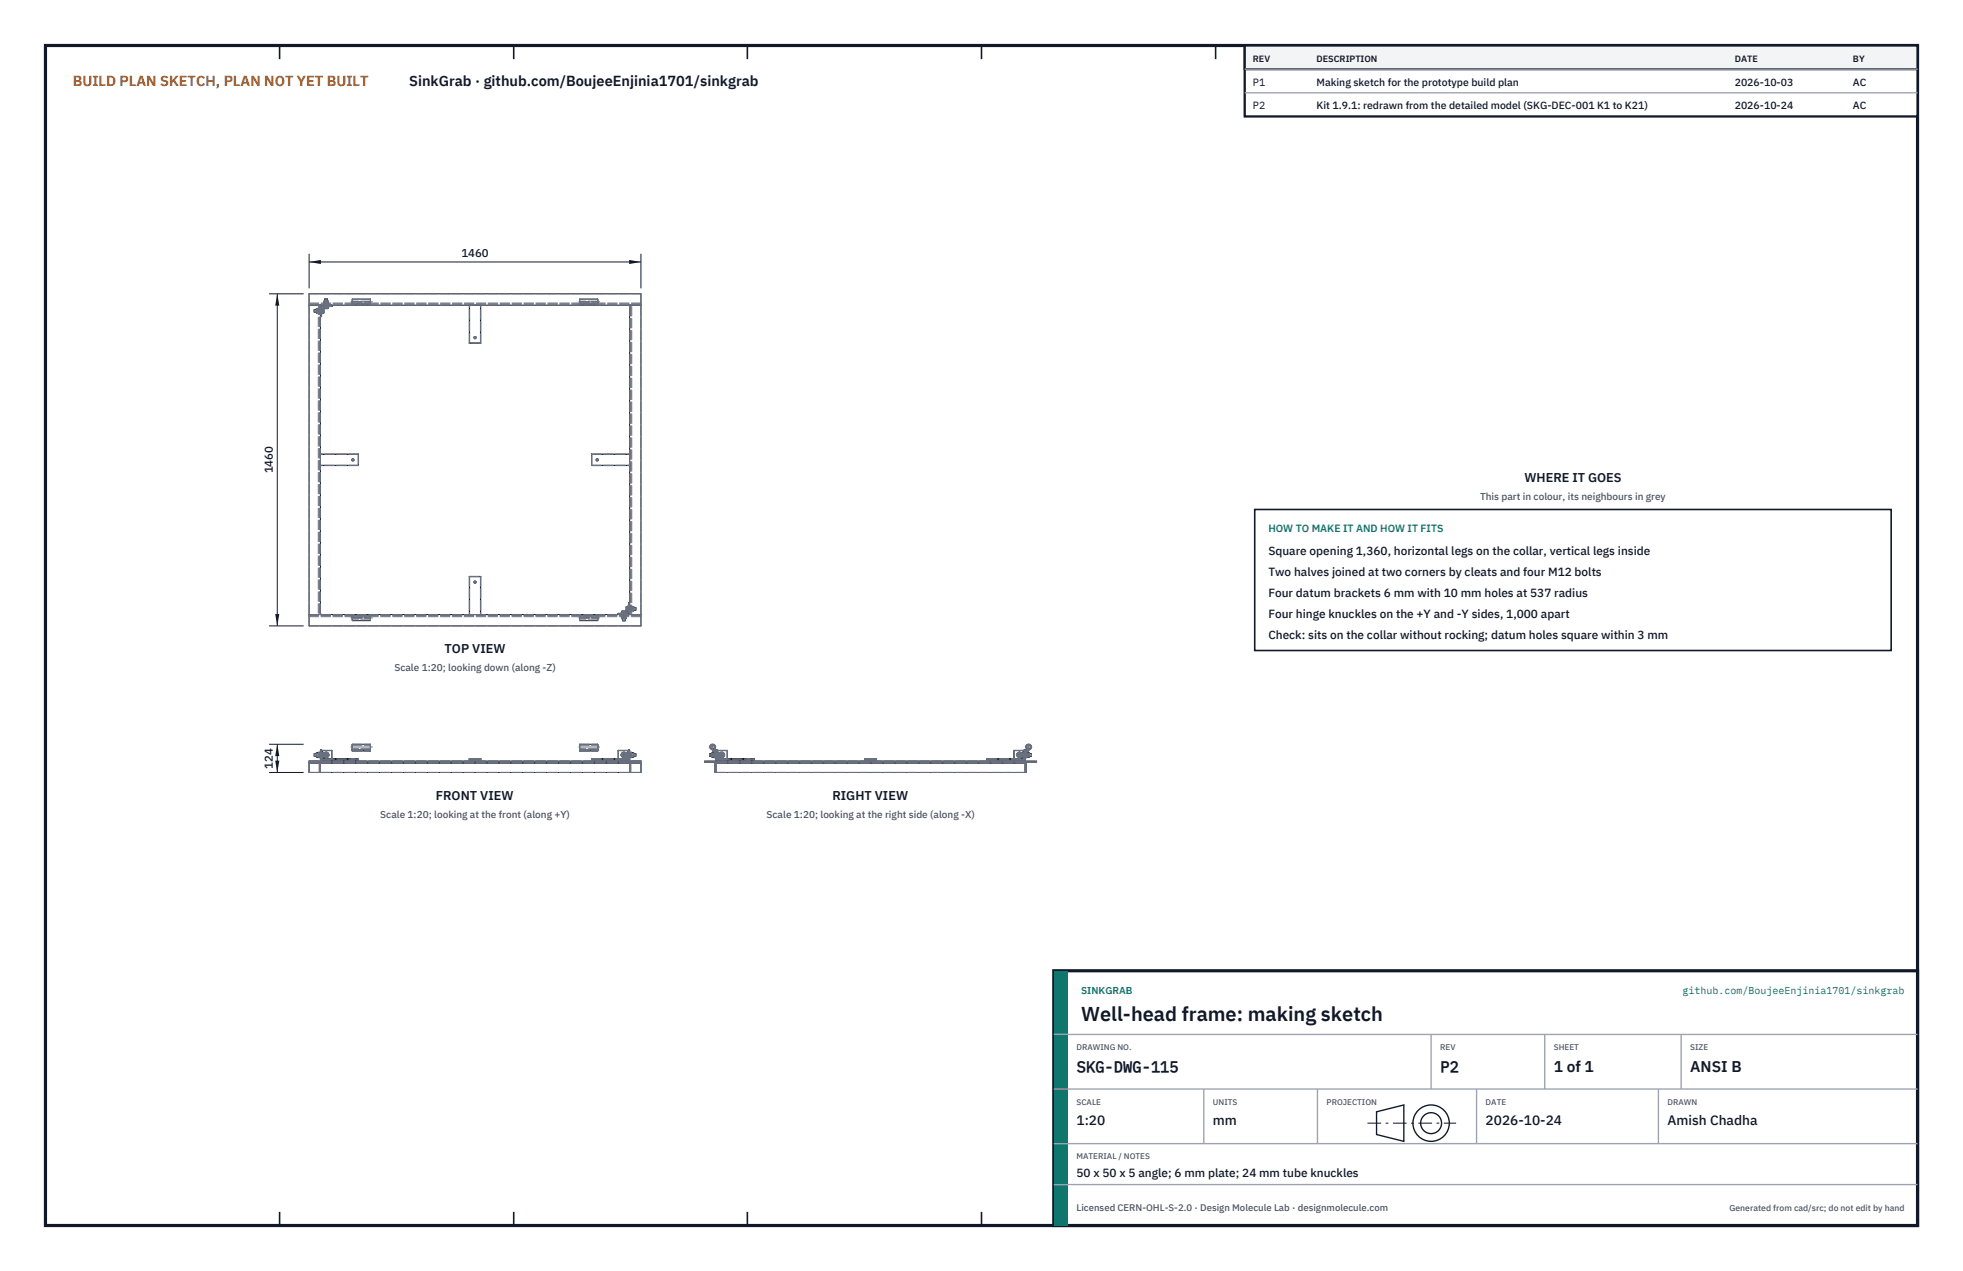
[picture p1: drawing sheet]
<svg xmlns="http://www.w3.org/2000/svg" width="432mm" height="279mm" viewBox="0 0 432 279" stroke-linecap="round" stroke-linejoin="round" font-family="sans-serif">
<path d="M10 10h411.8v259.4h-411.8z" fill="none" stroke="#111827" stroke-width=".7" stroke-linecap="butt"/>
<g fill="none" stroke="#111827" stroke-width=".35">
<path d="M61.5 10v3M113 10v3M164.4 10v3M215.9 10v3M267.4 10v3M318.9 10v3M370.3 10v3M61.5 266.4v3M113 266.4v3M164.4 266.4v3M215.9 266.4v3M267.4 266.4v3"/>
<path d="M318.9 266.4v3M370.3 266.4v3"/>
</g>
<g fill="none" stroke="#111727" stroke-width=".22">
<path d="M68 64.6h73v73h-73zM68 67.1h73M69.2 68v.6M69.2 68.6h.4M69.2 68h.4M69.7 68.3v.5M69.7 67.9v.4M69.7 68.3h.3M70 68.3v.5M70 67.9v.4M70.1 67.9h-.5v.9h.5M70.1 67.9h.1"/>
<path d="M70.1 67.7h.1v1.2h-.1zM70.2 68.6h.3M70.2 68h.3M70.5 69.6h.1M70.5 67.1v68M70.5 67.1h.1M70.5 69.5h.1M70.5 69.5h.2M70.5 67.1v2.4M70.5 67.1h2.4M70.7 69.5h.1M70.7 67.6v1.9"/>
<path d="M70.7 67.6h.1M70.7 69.5v.1M70.7 67.7h.2v1.2h-.2M70.9 67.9h.3M70.9 67.9h.1M71 68.3v.5M71 67.9v.4M71 68.3h.1M71 67.3l-.3 .3M71 67.3h.1M71 67.3h1.9M71.1 67.3v.2h1.2v-.2"/>
<path d="M71.1 66.7h1.2v.1h-1.2zM71.1 68.3v.5M71.1 67.9v.4M71.2 67.9h.1M71.2 67.9v.9h-.3M71.3 67.6h.4M71.3 67.7h.4M71.3 66.3h.4M71.3 66.6h.4M71.3 66.7v-.5h.9v.5M71.3 67.5v.3h.9v-.3M71.4 65.8h.6"/>
<path d="M71.4 65.8v.4M71.4 66.8v.3M71.7 67.6h.5M71.7 67.7h.5M71.7 66.3h.5M71.7 66.6h.5M71.7 66.3v.3M71.7 67.6v.1M72 65.8v.4M72 66.8v.3M72.9 67.1h.1M72.9 67.3h.1"/>
<path d="M72.9 67.1v.2M73 67.3h.1M73 67.3h-.1M77.5 65.7h4v1.2h-4zM81.5 66.8h-.1M103.2 75.4l.1 .1M103.2 75.4v-8.3l.1 8.3M103.2 75.4h.1M103.3 75.4v.1M103.3 75.5h2.4M103.3 75.4h2.4M104.3 74h.4v.4h-.4z"/>
<path d="M105.7 75.4v-8.3v8.3M105.7 75.4v.1M105.7 75.4h.1M127.5 66.8h.1M127.5 65.7h4v1.2h-4zM138.3 67.1l.2 .2M138.5 67.1v68M70.5 99.9h.1M70.5 99.8h8.3M78.8 99.8l.1 .1M78.8 99.9h.1M78.8 99.9v2.4"/>
<path d="M78.9 99.9v2.4M130.1 99.9h.1M130.1 99.9v2.4M130.2 99.8l-.1 .1M130.2 99.8h.1M130.2 99.9v2.4M130.2 99.8h8.3M138.5 99.8h.1M77.4 100.9h.4v.4h-.4zM78.8 102.3h-8.3h8.3M78.8 102.3h.1M78.9 102.3h-.1"/>
<path d="M130.1 102.3h.1M130.2 102.3h8.3h-8.3M130.2 102.3h.1M131.2 100.9h.3v.4h-.3zM68 135.1h73M70.5 134.9l.2 .2M77.5 135.2h4v1.2h-4zM81.5 135.8h-.1M103.2 126.8v8.3l.1-8.3M103.2 126.8h.1M103.3 126.7l-.1 .1M103.3 126.7v.1"/>
<path d="M103.3 126.7h2.4M103.3 126.8h2.4M104.3 127.8h.4v.4h-.4zM105.7 126.7v.1M105.7 126.8v8.3v-8.3M105.7 126.8h.1M127.5 135.8h.1M127.5 135.2h4v1.2h-4zM136 135.1h.1M136 134.9h.1M136 134.9v.2M136 134.8v.1"/>
<path d="M136 134.8h2M136 134.9h2M136 135.1h2.5M136.6 134.8v-.1h1.2v.1M136.6 135.3h1.2v.2h-1.2zM136.8 134.6h.4M136.8 134.4h.4M136.8 135.9h.4M136.8 135.6h.4M136.8 134.7v-.4h.9v.4M136.8 135.5v.5h.9v-.5M136.9 136.4h.6"/>
<path d="M136.9 135.1v.2M136.9 136v.4M137.2 134.6h.5M137.2 134.4h.5M137.2 135.9h.5M137.2 135.6h.5M137.2 134.4v.2M137.2 135.6v.3M137.5 135.1v.2M137.5 136v.4M137.7 133.4v.9M137.7 134.3h.1"/>
<path d="M137.8 133.4h.3M137.8 133.4h-.1M137.8 133.4v.4M137.8 133.8v.5M137.8 133.8h.2M138 134.8v.1M138 133.4v.4M138 133.8v.5M138.1 134.3h-.3M138.2 134.6l-.2 .2M138.2 132.6h.1M138.2 134.6h.1"/>
<path d="M138.2 132.6v2M138.2 133.2h-.1v1.2h.1M138.3 132.6h-.1M138.3 134.6l-.3 .3M138.3 132.6h.1M138.3 132.6v2M138.3 132.6h.2M138.5 132.6h.1M138.5 135.1h.1M138.5 133.5h.2M138.5 134.1h.2M138.7 133.2h.2v1.2h-.2z"/>
<path d="M138.9 134.3h.5M139 133.4v.4M139 133.8v.5M139 133.8h.3M139.3 133.4v.4M139.3 133.8v.5M139.4 133.4h-.5M139.4 133.4h.1M139.4 133.4v.9M139.4 133.5h.4M139.4 134.1h.4M139.4 134.3h.1"/>
<path d="M139.8 133.5v.6M139.8 133.5l.1 .1M139.9 134.1h-.1M68 167.6v.2M68 167.6h73M68 167.6v-.3h73v.3M68 167.8v2h73v-2M68 167.8h73M69.2 166.3h.4M69.2 165.7h.4M69.2 165.7v.6M69.7 165.4v.3"/>
<path d="M69.7 166.2v.3M69.7 165.7v.5M69.7 166.2h.3M69.7 166.5h.3M69.7 165.7h.3M69.7 165.4h.3M69.7 165.4v1.1M70 165.4v.3M70 165.7v.5M70 166.2v.3M70 165.4l.1 .1M70.1 165.4h.1v1.2h-.1z"/>
<path d="M70.1 166.4l-.1 .1M70.2 166.3h.3M70.2 165.7h.3M70.7 167.1v-2.3h-.2v2.3h8.3M70.7 165h2.2M70.7 166.8h8.1M70.7 167h8.1M70.7 165h.3M70.7 165h.1M70.7 165v1.8M70.7 165.4h.2v1.2h-.2M70.9 166.4l.1 .1"/>
<path d="M71 165.4v.3M71 166.2v.3M71 165.7v.5M71 166.2h.1M71 166.5h.1M71 165.7h.1M71 165.4h.1M71 165.4l-.1 .1M71 165h.1M71 165v.4M71 166.5v.3M71.1 165.4v.3"/>
<path d="M71.1 165.7v.5M71.1 166.2v.3M71.1 165.4v1.1M71.2 165.6a.6 .6 0 0 1 .9-.1 .6 .6 0 0 1 0 .9 .6 .6 0 0 1-.9-.1M72.9 165h.1M72.9 165v1.8M73 165h.1M77.5 165v.1M77.5 165h.1M77.5 164.8h4M77.5 165v-1.4h4v1.4M77.5 164.8h.1"/>
<path d="M77.5 165.1h.1M77.5 165h3.9M77.5 164.8v.2M77.5 164.8h3.9M78.8 166.8h.1M78.8 167h.1M78.8 167v.1M78.8 166.8v.2M78.9 167l-.1 .1M78.9 166.8v.2M81.4 164.8h.1M81.4 165.1h.1"/>
<path d="M81.4 165h.1M81.4 164.8v.2M81.5 165l-.1 .1M103.3 166.8h2.4v.2l-2.4 .1zM127.5 165v.1M127.5 165h.1M127.5 164.8h4M127.5 165v-1.4h4v1.4M127.5 164.8h.1M127.5 165.1h.1M127.5 165h4M127.5 164.8v.2"/>
<path d="M130.1 167l.1 .1M130.1 167h.1M130.1 166.8h.1M130.1 166.8v.2M130.2 166.8h-.1M130.2 167l8.3 .1M130.2 167v.1M130.2 166.8h.1M130.2 167.1h8.3M130.2 166.8h5.8M130.2 166.8v.2M131.5 164.8h.1"/>
<path d="M131.5 165.1h.1M131.5 165h.1M131.5 164.8v.2M131.5 165v.1M136 166.9v.1M136 166.9h.1M136 165h.1M136 165v1.9M136 167h2.5M136 165h2.5M136 166.9h2.5M137 165.7h.4v.5h-.4z"/>
<path d="M137.1 165.8h.3v.3h-.3zM138.3 165v-.2h.2v2.3M138.5 165h.1M138.5 166.9v.1M138.5 166.9h.1M138.5 166.3h.2M138.5 165.7h.2M138.7 165.4h.2v1.2h-.2zM138.9 166.4l.1 .1M139 166.2v.3M139 165.7v.5M139 165.4v.3"/>
<path d="M139 166.2h.3M139 166.5h.3M139 165.7h.3M139 165.4h.3M139 165.4l-.1 .1M139.3 166.2v.3M139.3 165.4v.3M139.3 165.7v.5M139.3 165.4v1.1M139.4 166.3h.4M139.4 165.7h.4M139.8 165.7v.6"/>
<path d="M139.8 165.7h.1M139.9 166.2l-.1 .1M141 167.6v.2M155 167.3h73v.3h-2.2v2.2h-68.5l-.1-2.2h-2.2zM156.2 166.3h.4M156.2 165.7h.4M156.2 165.7v.6M156.7 165.4v.3M156.7 166.2v.3M156.7 165.7v.5M156.7 166.2h.3M156.7 166.5h.3"/>
<path d="M156.7 165.7h.3M156.7 165.4h.3M156.7 165.4v1.1M156.8 165v.1M156.8 164.8v.2M156.8 165h.1M156.8 164.8h.1M156.8 165.1h.1M156.8 164.8h.4M156.8 165h.4M157 165.4v.3M157 165.7v.5"/>
<path d="M157 166.2v.3M157 165.4l.1 .1M157.1 165.4h.2v1.2h-.2zM157.1 166.4l-.1 .1M157.2 164.8h.1M157.2 165.1h.1M157.2 165h.1M157.2 164.8v.2M157.3 165l-.1 .1M157.3 166.3h.2M157.3 165.7h.2M157.3 164.8v.2"/>
<path d="M157.5 167.6h68M157.5 167.1h8.3M157.5 167.8h68M157.5 167.3v2.5M157.5 165h.1M157.5 166.9v.1M157.5 167h2.5M157.5 165h2.5M157.5 166.9h2.5M157.5 165v1.9M157.7 165v-.2h-.2v2.3M158.6 165.7h.4v.5h-.4z"/>
<path d="M158.6 165.8h.3v.3h-.3zM160 165h.1M160 166.9v.1M160 166.9h.1M160 165v1.9M160 166.8h5.8M165.8 166.8h.1M165.8 167l-8.3 .1M165.8 167v.1M165.8 166.8v.2M165.9 167h.1M165.9 167l-.1 .1"/>
<path d="M190.3 166.8h2.4l.1 .2-2.5 .1zM217.1 167l.1 .1M217.1 167h.1M217.1 166.8h.1M217.1 166.8v.2M217.2 166.8h-.1M217.2 167v.1M217.2 166.8h.1M217.2 167.1h8.3v-2.3h-.2v2.3M217.2 166.8h8.1M217.2 167h8.1M217.2 166.8v.2"/>
<path d="M223 165h.1M223 165v1.8M223.1 165h-.1M223.1 165h.1M223.1 165h2.2M223.1 165v1.8M224.8 165.6a.6 .6 0 0 0-.9-.1 .6 .6 0 0 0 0 .9 .6 .6 0 0 0 .9-.1M224.9 166.2v.3M224.9 165.7v.5M224.9 165.4v.3M224.9 166.2h.1M224.9 166.5h.1"/>
<path d="M224.9 165.7h.1M224.9 165.4h.1M224.9 165.4v1.1M225 165h.1M225 165v.4M225 166.5v.3M225 166.2v.3M225 165.4v.3M225 165.7v.5M225 165.4l.1 .1M225.1 166.4l-.1 .1M225.3 165h.1"/>
<path d="M225.3 165.4h-.2v1.2h.2M225.3 165v1.8M225.5 166.3h.3M225.5 165.7h.3M225.5 167.3v2.5M225.8 165v.1M225.8 165h.1M225.8 164.8h.1M225.8 165.4h.1v1.2h-.1zM225.8 164.8v.2M225.8 165.1h.1M225.8 164.8h.4"/>
<path d="M225.8 165h.4M225.9 166.4l.1 .1M226 166.2v.3M226 165.7v.5M226 165.4v.3M226 166.2h.3M226 166.5h.3M226 165.7h.3M226 165.4h.3M226 165.4l-.1 .1M226.2 164.8h.1M226.2 165.1h.1"/>
<path d="M226.2 165h.1M226.2 164.8v.2M226.3 164.8h.1M226.3 165l-.1 .1M226.3 166.2v.3M226.3 165.4v.3M226.3 165.7v.5M226.3 165.4v1.1M226.4 166.3h.4M226.4 165.7h.4M226.8 165.7v.6"/>
<circle cx="71.7" cy="166" r=".43"/>
<circle cx="71.8" cy="166" r=".5"/>
<circle cx="137.2" cy="166" r=".6"/>
<circle cx="137.2" cy="166" r=".43"/>
<circle cx="137.2" cy="165.9" r=".5"/>
<circle cx="156.8" cy="164.2" r=".6"/>
<circle cx="156.8" cy="164.2" r=".43"/>
<circle cx="158.8" cy="166" r=".6"/>
<circle cx="158.8" cy="166" r=".49"/>
<circle cx="158.8" cy="166" r=".43"/>
<circle cx="224.2" cy="165.9" r=".5"/>
<circle cx="224.3" cy="166" r=".43"/>
<circle cx="226.3" cy="164.2" r=".6"/>
<circle cx="226.3" cy="164.2" r=".43"/>
</g>
<g fill="none" stroke="#6a7180" stroke-width=".22" stroke-dasharray="2.1 .5">
<path d="M68 64.6v2M68 66.6v.2M68 66.8v.3M68 67.1h2M68 67.1v68M69.1 68.6v-.5M69.2 68.6v-.6M69.6 68.8v-.9M69.6 68.3v.3M69.6 68.6v-.6M69.6 68v.3M69.6 68.6h.6"/>
<path d="M69.6 68h.6M69.6 68.6h.5M69.6 68h.5M69.6 68.8h.1M69.7 67.9h-.1M69.7 68.3v-.4M69.7 68.8v-.5M69.7 68.8h.3M69.7 67.9h.3M69.7 68.3h.3M70 67.1h.2M70 67.1v68"/>
<path d="M70 68.8h.1M70 67.9v.4M70 68.3v.5M70.1 67.9h-.1M70.1 68.9v-1.2M70.1 68.3v.4M70.1 68.7v-.7M70.1 68v.3M70.1 68.3v.5M70.1 68.8v-.9M70.1 67.9v.4M70.1 68.3v.3"/>
<path d="M70.1 68.6v-.6M70.2 67.1h.3M70.2 67.1v68M70.2 68.9v-1.2M70.2 68.3v.4M70.2 68.7v-.7M70.2 68v.3M70.2 68h-.1M70.2 68.7h-.1M70.5 67.1v2.4M70.5 67.1v68M70.5 68.3v-.3"/>
<path d="M70.5 68v.7M70.5 68.7v-.4M70.5 69.5v.1M70.5 68.7h.2M70.5 68h.2M70.5 68.6h.4M70.5 68h.4M70.5 69.5h.1M70.5 69.6h.2M70.5 67.1h.1M70.5 69.5h.2M70.7 69.5v-1.9"/>
<path d="M70.7 67.6l.3-.3M70.7 69.6v-.1M70.7 68.3v-.3M70.7 68v.7M70.7 68.7v-.4M70.7 68.3v.6M70.7 68.9v-1.2M70.7 67.7v.6M70.7 68.3v.4M70.7 68.7v-.7M70.7 68v.3M70.7 69.5h.1"/>
<path d="M70.7 67.6h.1M70.9 68.3v.5M70.9 68.8v-.9M70.9 67.9v.4M70.9 68.3v.3M70.9 68.6v-.6M70.9 68v.3M70.9 68.9v-1.2M70.9 68.3v.4M70.9 68.7v-.7M70.9 68h-.2M70.9 68.7h-.2"/>
<path d="M70.9 68.8h.1M71 67.9h-.1M71 68.3v-.4M71 68.8v-.5M71 68.8h.1M71 67.9h.1M71 68.3h.1M71 67.3h1.9M71 67.3h.1M71.1 67.3h.6M71.1 67.5h.6M71.1 66.7h.6"/>
<path d="M71.1 66.8h.6M71.1 68.8h.1M71.1 67.9v.4M71.1 68.3v.5M71.2 67.9h-.1M71.2 68.8v-.9M71.3 67.6h.4M71.3 67.5v.1M71.3 67.7v.1M71.3 67.6v.1M71.3 66.3h.4M71.3 66.2v.1"/>
<path d="M71.3 66.6v.1M71.3 66.3v.3M71.3 67.5h.4M71.3 67.8h.4M71.3 66.2h.4M71.3 66.7h.4M71.4 67.3h.7M71.4 67.1h.7M71.4 67.1v.2M71.4 67.3h.3M71.4 67.5h.3M71.4 66.7h.3"/>
<path d="M71.4 66.8h.3M71.4 67.5v-.2M71.4 66.8v-.1M71.4 65.8h.3M71.4 66.2h.3M71.4 66.2v.6M71.4 67.1v.4M71.4 66.2v.5M71.5 65.7h.2M71.7 67.6h.5M71.7 67.6v.1M71.7 67.5h.5"/>
<path d="M71.7 67.7h-.4M71.7 67.8h.5M71.7 67.5h.3M71.7 65.8h.3M71.7 65.7h.3M71.7 67.3h.6M71.7 67.5h.6M71.7 67.3h.4M71.7 67.5h.4M71.7 66.7h.6M71.7 66.8h.6M71.7 66.7h.4"/>
<path d="M71.7 66.8h.4M71.7 66.3h.5M71.7 66.3v.3M71.7 66.2h.5M71.7 66.6h-.4M71.7 66.7h.5M71.7 66.2h.3M71.7 66.7h.3M72 67.5h-.6M72 66.2h-.6M72 66.7h-.6M72 66.2v.6"/>
<path d="M72 67.1v.4M72 66.2v.5M72.1 67.3h-.7M72.1 67.5h-.7M72.1 66.7h-.7M72.1 66.8h-.7M72.1 67.5v-.2M72.1 66.8v-.1M72.1 67.1v.2M72.1 67.1h-.7M72.2 67.5h-.9M72.2 66.7h-.9"/>
<path d="M72.2 67.6v.1M72.2 67.7h-.5M72.2 67.6v-.1M72.2 67.8v-.1M72.2 66.3v.3M72.2 66.6h-.5M72.2 66.3v-.1M72.2 66.7v-.1M72.3 67.3h-1.2M72.9 67.1h-2.4M72.9 67.1h.1M72.9 67.3v-.2"/>
<path d="M72.9 67.3h.1M73 67.3v-.2M73 67.3h-.1M77.5 66.9v-1.2M77.5 66.3v.5M77.5 66.8v-.9M77.5 65.9v.4M77.5 66.8v-.4M77.5 66.8h.1M77.5 66.4v-.1M77.5 66.4h.1M77.5 66.8h3.9"/>
<path d="M77.5 66.3v.1M77.5 66.3h3.9M77.5 66.4h3.9M81.4 66.3l.1 .1M81.4 66.8v-.4M81.4 66.8h.1M81.4 66.4v-.1M81.4 66.4h.1M81.4 66.3v.1M81.5 66.9v-1.2M81.5 66.3v.5M81.5 66.8v-.9"/>
<path d="M81.5 65.9v.4M81.5 66.8v-.4M81.5 66.8h-.1M81.5 66.4l-.1-.1M81.5 65.9h-4M81.5 66.8h-4M81.5 66.4h-.1M103.2 75.4v-8.3M103.3 75.5l-.1-.1M103.3 67.1h-.1M103.3 75.4v.1M103.3 75.4v-8.3"/>
<path d="M103.3 75.4h-.1M104.3 74h.4v.4h-.4zM105.7 75.5h-2.4M105.7 75.5v-.1M105.7 67.1h-2.4M105.7 75.4v.1M105.7 75.4h-2.4M105.7 75.4h.1M105.7 75.4v-8.3M105.7 67.1h.1M127.5 66.9v-1.2M127.5 66.3v.5"/>
<path d="M127.5 66.8v-.9M127.5 65.9v.4M127.5 66.8v-.4M127.5 66.8h.1M127.5 66.4v-.1M127.5 66.4h.1M127.5 66.8h4M127.5 66.3v.1M127.5 66.3h4M127.5 66.4h4M131.5 66.3v.1M131.5 66.8v-.4"/>
<path d="M131.5 66.8h.1M131.5 66.4v-.1M131.5 66.4h.1M131.5 66.9v-1.2M131.5 66.3v.5M131.5 66.8v-.9M131.5 65.9v.4M131.5 65.9h-4M131.5 66.8h-4M138.3 67.1l.2 .2M138.5 67.1h-.2M138.5 67.3v-.2"/>
<path d="M138.7 67.1h-.2M139 67.1h-.3M141 64.6v2M141 64.6h-73M141 66.6v.2M141 66.8v.3M141 66.8h-73M141 67.1h-73M141 67.1h-2M141 66.6h-73M70.5 99.9v2.4M70.5 99.8v.1"/>
<path d="M78.8 99.8h-8.3M78.8 99.9h.1M78.8 99.9v2.4M78.8 99.9v-.1M78.8 99.9h-8.3M78.9 99.9v2.4M78.9 99.9l-.1-.1M130.1 99.9l.1-.1M130.2 99.8h8.3M130.2 99.9h-.1M130.2 99.9h8.3M130.2 99.9v-.1"/>
<path d="M138.5 99.9v-.1M70.5 102.3h.1M77.4 100.9h.4v.4h-.4zM78.8 102.3h-8.3M78.8 102.3h.1M78.9 102.3h-.1M130.1 102.3v-2.4M130.1 102.3h.1M130.2 102.3h8.3M130.2 102.3h-.1M130.2 102.3v-2.4M130.2 102.3h.1"/>
<path d="M131.2 100.9h.3v.4h-.3zM138.5 102.3v-2.4M138.5 102.3h.1M68 137.6v-2M68 137.6h73M68 135.6v-.3M68 135.3v-.2M68 135.3h73M68 135.1h73M68 135.1h2M68 135.6h73M70 135.1h.2"/>
<path d="M70.2 135.1h.3M70.5 135.1h.2M70.5 134.9v.2M70.7 135.1l-.2-.2M77.5 136.4v-1.2M77.5 135.8v.5M77.5 136.3v-.9M77.5 135.4v.4M77.5 135.8v-.4M77.5 135.8h.1M77.5 135.4v-.1M77.5 135.4h.1"/>
<path d="M77.5 135.8h3.9M77.5 135.3v.1M77.5 135.3h3.9M77.5 135.4h3.9M81.4 135.3l.1 .1M81.4 135.8v-.4M81.4 135.8h.1M81.4 135.4v-.1M81.4 135.4h.1M81.4 135.3v.1M81.5 136.4v-1.2M81.5 135.8v.5"/>
<path d="M81.5 136.3v-.9M81.5 135.4v.4M81.5 135.8v-.4M81.5 135.8h-.1M81.5 135.4l-.1-.1M81.5 135.4h-4M81.5 136.3h-4M81.5 135.4h-.1M103.2 126.8v8.3M103.2 135.1h.1M103.3 126.7h2.4M103.3 126.7l-.1 .1"/>
<path d="M103.3 135.1h2.4M103.3 126.8v-.1M103.3 126.8h2.4M103.3 126.8h-.1M103.3 126.8v8.3M104.3 127.8h.4v.4h-.4zM105.7 126.7v.1M105.7 135.1h.1M105.7 126.8v-.1M105.7 126.8v8.3M105.7 126.8h.1M127.5 136.4v-1.2"/>
<path d="M127.5 135.8v.5M127.5 136.3v-.9M127.5 135.4v.4M127.5 135.8v-.4M127.5 135.8h.1M127.5 135.4v-.1M127.5 135.4h.1M127.5 135.8h4M127.5 135.3v.1M127.5 135.3h4M127.5 135.4h4M131.5 135.3v.1"/>
<path d="M131.5 135.8v-.4M131.5 135.8h.1M131.5 135.4v-.1M131.5 135.4h.1M131.5 136.4v-1.2M131.5 135.8v.5M131.5 136.3v-.9M131.5 135.4v.4M131.5 135.4h-4M131.5 136.3h-4M136 134.9v.2M136 134.9v-.1"/>
<path d="M136 134.9h.1M136 135.1h2.5M136 135.1h.1M136.6 134.8h.6M136.8 134.6v.1M136.8 134.4h.1M136.8 134.4h.4M136.8 134.6v-.2M136.8 135.9v.1M136.8 135.5v.1M136.8 135.6h.4M136.8 135.9v-.3"/>
<path d="M136.8 134.7h.4M136.8 135.5h.4M136.9 134.8h.7M136.9 135.1h.7M136.9 134.8v.3M136.9 134.8h.3M136.9 134.7h.3M136.9 135.5h.3M136.9 135.3h.3M136.9 134.7v.1M136.9 135.3v.2M136.9 136h.3"/>
<path d="M136.9 136v-.7M136.9 135.1v-.4M136.9 136v-.5M137.2 134.6h-.4M137.2 134.7h.5M137.2 134.4h.5M137.2 134.6v-.2M137.2 134.7h.3M137.2 134.8h.6M137.2 134.8h.4M137.2 134.7h.4M137.2 135.5h.4"/>
<path d="M137.2 135.3h.4M137.2 135.9h-.4M137.2 135.6h.5M137.2 135.5h.5M137.2 135.9v-.3M137.2 136h.3M137.2 135.5h.3M137.5 136.5h-.5M137.5 134.7h-.6M137.5 136.4h-.6M137.5 136h-.6M137.5 135.5h-.6"/>
<path d="M137.5 136v-.7M137.5 135.1v-.4M137.5 136v-.5M137.6 134.8h-.7M137.6 134.7h-.7M137.6 135.5h-.7M137.6 135.3h-.7M137.6 134.7v.1M137.6 135.3v.2M137.6 135.1h-.7M137.6 134.8v.3M137.7 134.7h-.9"/>
<path d="M137.7 134.3h-.9M137.7 136h-.9M137.7 135.5h-.9M137.7 134.6h-.5M137.7 134.7v-.1M137.7 134.6v-.2M137.7 134.4h.1M137.7 135.9h-.5M137.7 136v-.1M137.7 135.9v-.3M137.7 135.6v-.1M137.7 133.8v.5"/>
<path d="M137.7 133.4v.4M137.8 134.3h.1M137.8 134.3v-.5M137.8 133.8v-.4M137.8 133.4h.1M137.8 134.8h-1.2M137.8 134.7h-1.2M137.8 135.5h-1.2M137.8 135.3h-1.2M138 134.8h-2M138 134.8v.1M138 134.9h-2"/>
<path d="M138 133.8v.5M138 134.3h-.2M138 133.8h-.2M138 133.4v.4M138 134.3h.1M138 133.4h-.2M138.1 133.4h-.1M138.1 133.8v.5M138.1 134.3v-.9M138.1 133.4v.4M138.1 133.8v.3M138.1 134.1v-.6"/>
<path d="M138.1 133.5v.3M138.1 133.8v.6M138.1 133.2v.6M138.1 133.8v.4M138.1 134.2v-.7M138.1 134.2h.1M138.1 133.5h.1M138.2 132.6v2M138.2 133.8v-.3M138.2 133.5v.7M138.2 134.2v-.4M138.2 133.8v.6"/>
<path d="M138.2 134.4v-1.2M138.2 133.2v.6M138.2 133.8v.4M138.2 134.2v-.7M138.2 133.5v.3M138.2 134.2h.3M138.2 133.5h.3M138.2 132.6h.1M138.2 134.6h.1M138.3 132.6v2M138.3 134.6l-.3 .3M138.3 132.6h.1"/>
<path d="M138.5 132.6h-.2M138.5 135.1h.1M138.5 135.1v-2.5M138.5 132.6h.1M138.5 135.1v-68M138.5 133.8v-.3M138.5 133.5v.7M138.5 134.2v-.4M138.5 133.5h-.4M138.5 134.1h-.4M138.7 135.1h-.2M138.7 135.1v-68"/>
<path d="M138.7 133.8v.6M138.7 133.2v.6M138.7 133.8v.4M138.7 134.2v-.7M138.7 133.5v.3M138.7 134.2h.2M138.7 133.5h.2M138.9 133.8v.6M138.9 133.2v.6M138.9 133.8v.4M138.9 134.2v-.7M138.9 133.5v.3"/>
<path d="M138.9 133.8v.5M138.9 134.3v-.9M138.9 133.4v.4M138.9 133.8v.3M138.9 134.1v-.6M138.9 134.3h.1M139 134.3v-.5M139 133.8v-.4M139 133.4h-.1M139 135.1h-.3M139 135.1v-68M139.3 133.8v.5"/>
<path d="M139.3 134.3h-.3M139.3 133.8h-.3M139.3 133.4v.4M139.3 134.3h.1M139.3 133.4h-.3M139.4 133.4h-.1M139.4 133.8v.5M139.4 133.4v.4M139.4 133.8v.3M139.4 134.1v-.6M139.4 133.5v.3M139.4 133.5h-.7"/>
<path d="M139.4 134.1h-.7M139.4 133.5h-.5M139.4 134.1h-.5M139.8 133.8v.3M139.8 133.5v.3M139.9 133.8v.3M139.9 133.6v.2M141 137.6v-2M141 135.6v-.3M141 135.3v-.2M141 135.1h-2M141 135.1v-68"/>
<path d="M68 167.6v.2M68 167.3v.3M68 167.8v2M68 169.8v-2.5M68 167.6h73M68 167.3h73M68 169.8h73M68 167.6h2M69.1 166.2v-.5M69.2 166.3v-.6M69.6 165.7h.6M69.6 166.4v-.9"/>
<path d="M69.6 165.7v.6M69.6 166.3v-.6M69.6 165.7h.5M69.6 166.3h.6M69.6 166.3h.5M69.7 165.7v-.3M69.7 166.2v-.5M69.7 166.5v-.3M69.7 165.7h.3M69.7 166.2h.3M70 167.6l.2 .2M70 165.4v.3"/>
<path d="M70 165.7v.5M70 166.2v.3M70.1 166.6v-1.2M70.1 165.6h.1M70.1 165.6v.7M70.1 166.3v-.7M70.1 165.5v.9M70.1 166.4v-.9M70.1 165.7v.6M70.1 166.3v-.6M70.2 167.8v2M70.2 169.8h.3"/>
<path d="M70.2 166.6v-1.2M70.2 165.6v.7M70.2 166.3v-.7M70.2 166.3h-.1M70.5 167.3h-2.5M70.5 169.8v-2.5M70.5 167.1v-2.3M70.5 166.3h.2M70.5 166.3v-.7M70.5 165.6v.7M70.5 166.9v-1.9M70.5 166.9v.1"/>
<path d="M70.5 165.7h.4M70.5 166.8v.2M70.5 167v.1M70.5 166.8h.1M70.5 167.1v-.1M70.5 165.6h.2M70.5 166.3h.4M70.5 166.9h.1M70.5 167h.2M70.5 165h.2M70.5 167v-.1M70.5 165h.1"/>
<path d="M70.5 166.9h.2M70.7 167.1h-.2M70.7 164.8h-.2M70.7 166.8h-.2M70.7 167h-.2M70.7 167h.3M70.7 165h-.2M70.7 166.9h.1M70.7 166.9v-.1M70.7 166.9v.1M70.7 166.9v-1.9M70.7 166.3v-.7"/>
<path d="M70.7 165.6v.7M70.7 165h.1M70.7 165.4v1.2M70.7 166.6v-1.2M70.7 165.6h.2M70.7 166.9h.3M70.9 165.5v.9M70.9 166.4v-.9M70.9 165.7v.6M70.9 166.3v-.6M70.9 166.6v-1.2M70.9 165.6v.7"/>
<path d="M70.9 166.3v-.7M70.9 166.3h-.2M71 165.7v-.3M71 166.2v-.5M71 166.5v-.3M71 165.7h.1M71 166.2h.1M71 167h1.9M71 166.9v-.1M71 166.5v-1.1M71 166.9v.1M71 166.9h1.9"/>
<path d="M71.1 165.4v.3M71.1 165.7v.5M71.1 166.2v.3M71.2 166.4v-.9M71.2 165.6v.7M71.3 166.2l.4 .3M71.3 165.7v.5M71.3 166.2v-.5M71.3 165.7l.4-.3M71.5 165.7h.5v.5h-.5zM71.5 165.7h.4v.5h-.4zM71.6 165.8h.3v.3h-.3z"/>
<path d="M71.7 166.5l.5-.3M71.7 165.4l-.4 .3M71.7 166.5l-.4-.3M71.7 165.4l.5 .3M72.2 165.7l-.5-.3M72.2 166.2v-.5M72.2 166.2l-.5 .3M72.2 165.7v.5M72.9 167h-2.4M72.9 165h-1.9M72.9 167l.1-.1M72.9 165h.1"/>
<path d="M72.9 166.9v-.1M72.9 167v-.1M72.9 166.9v.1M72.9 166.9h-2.4M72.9 165h-2.4M72.9 166.9v-1.9M72.9 166.9h.1M73 166.9v-.1M73 166.9l-.1 .1M73 166.9v-1.9M73 166.9h-.1M77.4 167.1v-.3"/>
<path d="M77.5 164.8v-1.2M77.5 163.8h4M77.5 163.8v.8M77.5 164.6v-.8M77.5 165v-.2M77.5 164.8h.1M77.5 163.6h4M77.5 163.6v1.2M77.5 165h.1M77.5 165.1h3.9M77.5 165.1v-.1M77.5 164.8h3.9"/>
<path d="M77.5 165h3.9M77.9 167.1h-.5M77.9 166.8h-.5M77.9 167.1v-.3M78.8 167v-.2M78.8 167.1v-.1M78.8 166.8h.1M78.8 167h-8.3M78.8 166.8h-8.3M78.9 167h-.1M78.9 166.8h-.1M81.4 165.1l.1-.1"/>
<path d="M81.4 164.8h.1M81.4 165v-.2M81.4 165.1v-.1M81.5 164.8v-1.2M81.5 163.8v.8M81.5 164.6v-.8M81.5 165v-.2M81.5 164.8h-.1M81.5 163.6v1.2M81.5 164.6h-4M81.5 164.8h-4M81.5 165h-.1"/>
<path d="M103.2 166.8h.1M103.2 166.8v.2M103.2 167v-.2M103.3 167.1l-.1-.1M103.3 167.1h2.4M103.3 166.8h2.4M103.3 166.8h-.1M103.3 167v-.2M103.3 167.1v-.1M103.3 166.8h.1M103.3 167h-.1M103.3 167h2.4"/>
<path d="M104.2 167.1h.5M104.2 166.8h.5M104.2 167.1h.3M104.2 166.8h.3M104.2 167.1v-.3M104.5 167.1h-.3M104.5 166.8h-.3M104.5 167.1h.2M104.5 166.8h.2M104.7 167.1h-.5M104.7 166.8h-.5M104.7 167.1h-.2"/>
<path d="M104.7 166.8h-.2M104.7 167.1v-.3M105.7 167.1v-.1M105.7 166.8h.1M105.7 167.1h-2.4M105.7 166.8h-2.4M105.7 167v-.2M105.7 167h-2.4M105.7 167h.1M105.7 166.8v.2M105.7 167v.1M127.5 164.8v-1.2"/>
<path d="M127.5 163.8h4M127.5 163.8v.8M127.5 164.6v-.8M127.5 165v-.2M127.5 164.8h.1M127.5 163.6h4M127.5 163.6v1.2M127.5 165h.1M127.5 165.1h4M127.5 165.1v-.1M127.5 164.8h4M127.5 165h4"/>
<path d="M130.1 167v-.2M130.1 166.8h.1M130.1 167h.1M130.2 167.1h8.3M130.2 167.1l-.1-.1M130.2 166.8h8.3M130.2 166.8h-.1M130.2 167v-.2M130.2 167.1v-.1M130.2 166.8h.1M130.2 167h8.3M131.1 167.1h.5"/>
<path d="M131.1 166.8h.5M131.1 167.1v-.3M131.5 165.1v-.1M131.5 164.8h.1M131.5 165v-.2M131.5 164.8v-1.2M131.5 163.8v.8M131.5 164.6v-.8M131.5 163.6v1.2M131.5 164.6h-4M131.5 164.8h-4M131.5 165h.1"/>
<path d="M131.6 167.1h-.5M131.6 166.8h-.5M131.6 167.1v-.3M136 166.9v-1.9M136 166.9v.1M136 165h.1M136 166.8h2.5M136 166.9h.1M136 167v-.1M136.8 165.7l.4-.3M136.8 166.2v-.5M136.8 165.7v.5"/>
<path d="M136.8 166.2l.4 .3M137 165.7h.5v.5h-.5zM137 165.7h.4v.5h-.4zM137.2 165.4l.5 .3M137.2 166.5l-.4-.3M137.2 165.4l-.4 .3M137.2 166.5l.5-.3M137.7 165.7l-.5-.3M137.7 166.2l-.5 .3M137.7 165.7v.5M137.7 166.2v-.5M137.7 166.4v-.9"/>
<path d="M137.7 165.5v.9M137.7 165.5l.1-.1M137.8 166.2v.3M137.8 165.7v.5M137.8 166.5v-.3M137.8 166.2v-.5M137.8 165.7v-.3M137.8 165.4v.3M137.8 166.5l-.1-.1M138 167h-2M138 165h-2M138 166.9v-1.9"/>
<path d="M138 166.9v.1M138 165h.1M138 166.9h-2M138 166.5v-.3M138 166.2h-.2M138 166.5h-.2M138 166.2v.3M138 165.7v.5M138 165.4v.3M138 165.7v-.3M138 166.2v-.5M138 166.5l.1-.1"/>
<path d="M138 165.7h-.2M138 165.4h-.2M138.1 166.4v-.9M138.1 165.5v.9M138.1 166.3v-.6M138.1 165.7v.6M138.1 166.6v-1.2M138.1 165.4v1.2M138.1 166.3v-.7M138.1 165.6v.7M138.1 165.5l-.1-.1M138.1 165.4h.1"/>
<path d="M138.1 165.6h.1M138.2 166.9v-1.9M138.2 166.3v-.7M138.2 165.6v.7M138.2 166.3h.3M138.2 166.9l.1 .1M138.2 165h.1M138.2 166.6h-.1M138.2 166.6v-1.2M138.2 165.4v1.2M138.2 166.3h-.1M138.2 165.6h.3"/>
<path d="M138.2 166.9h-.2M138.2 165h-.2M138.3 167h-.3M138.3 165h-.3M138.3 165h-.1M138.3 166.9h-.1M138.3 166.9v-1.9M138.3 166.9v.1M138.3 165h.1M138.3 167.1v-2.1M138.3 167.1h.2M138.5 167h-.2"/>
<path d="M138.5 165h-.2M138.5 165h.1M138.5 166.9h-.2M138.5 166.9v-1.9M138.5 167v-.1M138.5 166.8v.1M138.5 166.8v.2M138.5 166.8h.1M138.5 167.1v-.1M138.5 167.3h2.5M138.5 169.8v-2.5M138.5 167.1v-2.3"/>
<path d="M138.5 167.1h-.2M138.5 164.8h-.2M138.5 166.3v-.7M138.5 165.6v.7M138.5 166.9v.1M138.5 166.3h-.4M138.5 165.7h-.4M138.5 166.9h.1M138.7 167.8v2M138.7 169.8h-.2M138.7 165.4v1.2M138.7 166.3v-.7"/>
<path d="M138.7 165.6v.7M138.7 165.6h.2M138.9 165.4v1.2M138.9 166.3h-.2M138.9 166.3v-.7M138.9 165.6v.7M138.9 166.4v-.9M138.9 165.5v.9M138.9 166.3v-.6M138.9 165.7v.6M139 166.5v-.3M139 166.2v-.5"/>
<path d="M139 165.7v-.3M139 167.6l-.3 .2M139.3 166.2v.3M139.3 165.7v.5M139.3 165.4v.3M139.3 166.2h-.3M139.3 165.7h-.3M139.4 166.3h-.7M139.4 165.5v.9M139.4 166.3v-.6M139.4 165.7v.6M139.4 166.3h-.5"/>
<path d="M139.4 165.7h-.7M139.4 165.7h-.5M139.8 165.7v.6M139.9 165.7v.5M141 167.6h-73M141 167.6v.2M141 167.3v.3M141 167.8v2M141 169.8v-2.5M141 167.3h-73M141 169.8h-73M141 167.6h-2"/>
<path d="M141 167.8h-73M155 167.6h2M155 167.3v.3M156.1 166.2v-.5M156.2 166.3v-.6M156.6 165.7h.7M156.6 166.4v-.9M156.6 165.7v.6M156.6 166.3v-.6M156.6 165.7h.5M156.6 166.3h.7M156.6 166.3h.5"/>
<path d="M156.7 165.7v-.3M156.7 166.2v-.5M156.7 166.5v-.3M156.7 165.7h.3M156.7 166.2h.3M156.8 165v-.2M156.8 165.1h.4M156.8 164.8h.4M156.8 165.1v-.1M156.8 164.8h.1M156.8 165h.4M156.8 165h.1"/>
<path d="M157 167.6l.3 .2M157 165.4v.3M157 165.7v.5M157 166.2v.3M157.1 166.6v-1.2M157.1 165.6h.2M157.1 165.6v.7M157.1 166.3v-.7M157.1 165.5v.9M157.1 166.4v-.9M157.1 165.7v.6M157.1 166.3v-.6"/>
<path d="M157.2 165.1l.1-.1M157.2 165v-.2M157.2 165.1v-.1M157.2 164.8h.1M157.2 165h.1M157.3 167.8v2M157.3 169.8h.2M157.3 166.6v-1.2M157.3 165.6v.7M157.3 166.3v-.7M157.3 165v-.2M157.3 164.8h-.1"/>
<path d="M157.3 166.3h-.2M157.5 167.3h-2.5M157.5 169.8v-2.5M157.5 167.6h68M157.5 167.6v.2M157.5 167.8v2M157.5 167.3h68M157.5 169.8h68M157.5 167.3v.3M157.5 167.1v-2.3M157.5 166.9v-1.9M157.5 166v-.4"/>
<path d="M157.5 165.6v.7M157.5 166.3v-.3M157.5 166.9v.1M157.5 165h.1M157.5 165.7h.4M157.5 166.8v.2M157.5 166.8v.1M157.5 167v.1M157.5 166.8h.1M157.5 166.3h.4M157.5 166.9h.1M157.5 167v-.1"/>
<path d="M157.7 167.1v-2.1M157.7 167.1h-.2M157.7 164.8h-.2M157.7 167h-.2M157.7 165h-.2M157.7 167l.1-.1M157.7 165h.1M157.7 166.9h.1M157.7 166.9v-1.9M157.7 166.9v.1M157.7 166.9h-.2M157.8 166.9v-1.9"/>
<path d="M157.8 166.9l-.1 .1M157.8 165h-.1M157.8 166v-.4M157.8 165.6v.7M157.8 166.3v-.3M157.8 165.4h.1M157.8 165.4v1.2M157.8 166.6v-1.2M157.8 165.6h.1M157.8 166.3v-.7M157.8 165.6h-.3M157.8 166.3h-.3"/>
<path d="M157.9 165.5v.9M157.9 166.4v-.9M157.9 165.7v.6M157.9 166.3v-.6M157.9 165.4v1.2M157.9 166.6v-1.2M157.9 165.6v.7M157.9 166.3v-.7M157.9 166.4l.1 .1M157.9 166.6h-.1M157.9 166.3h-.1M158 165.4v.3"/>
<path d="M158 165.7h.2M158 165.4h.2M158 165.7v-.3M158 166.2v-.5M158 166.5v-.3M158 166.2v.3M158 165.7v.5M158 165.4l-.1 .1M158 166.2h.2M158 166.5h.2M158 167h-.3M158 165h-.3"/>
<path d="M158 166.9v-1.9M158 166.9h-.2M158 165h-.2M158 166.9v.1M158 165h.1M158.2 165.7v-.3M158.2 166.2v-.5M158.2 165.4v.3M158.2 165.7v.5M158.2 166.2v.3M158.2 166.5v-.3M158.2 165.4l.1 .1"/>
<path d="M158.3 165.5v.9M158.3 166.4v-.9M158.3 166.4l-.1 .1M158.3 166.2l.5 .3M158.3 165.7l.5-.3M158.3 166.2v-.5M158.3 165.7v.5M158.5 165.7h.5v.5h-.5zM158.6 165.7h.4v.5h-.4zM158.8 166.5l-.5-.3M158.8 165.4l.4 .3M158.8 166.5l.4-.3"/>
<path d="M158.8 165.4l-.5 .3M159.2 166.2l-.4 .3M159.2 165.7v.5M159.2 166.2v-.5M159.2 165.7l-.4-.3M160 167h-2M160 165h-2M160 165h.1M160 166.9h-2M160 166.9v-1.9M160 166.9v.1M160 166.8h-2.5"/>
<path d="M160 166.9h.1M164.4 167.1v-.3M164.9 167.1h-.5M164.9 166.8h-.5M164.9 167.1v-.3M165.8 167v-.2M165.8 167.1v-.1M165.8 166.8h.1M165.8 167h-8.3M165.8 166.8h-8.3M165.9 167h-.1M165.9 166.8h-.1"/>
<path d="M190.3 167v-.2M190.3 166.8h.1M190.3 166.8v.2M190.3 167.1h2.4M190.3 166.8h2.4M190.3 167.1v-.1M190.3 167h2.4M190.3 167h.1M191.3 167.1h.2M191.3 166.8h.2M191.3 167.1h.5M191.3 166.8h.5"/>
<path d="M191.3 167.1v-.3M191.5 167.1h.3M191.5 166.8h.3M191.5 167.1h-.2M191.5 166.8h-.2M191.8 167.1h-.5M191.8 166.8h-.5M191.8 167.1h-.3M191.8 166.8h-.3M191.8 167.1v-.3M192.7 167.1l.1-.1M192.7 166.8h.1"/>
<path d="M192.7 167.1h-2.4M192.7 166.8h-2.4M192.7 167v-.2M192.7 167.1v-.1M192.7 167h.1M192.7 167h-2.4M192.8 167v-.2M192.8 166.8h-.1M192.8 166.8v.2M192.8 167l-.1 .1M217.1 167v-.2M217.1 166.8h.1"/>
<path d="M217.1 167h.1M217.2 167.1h8.3M217.2 167.1l-.1-.1M217.2 166.8h8.3M217.2 166.8h-.1M217.2 167v-.2M217.2 167.1v-.1M217.2 166.8h.1M217.2 167h8.3M218.1 167.1h.5M218.1 166.8h.5M218.1 167.1v-.3"/>
<path d="M218.6 167.1h-.5M218.6 166.8h-.5M218.6 167.1v-.3M223 166.9v-.1M223 166.9l.1 .1M223 166.9v-1.9M223 166.9h.1M223 165h.1M223.1 167h1.9M223.1 167l-.1-.1M223.1 165h-.1M223.1 166.9h1.9"/>
<path d="M223.1 166.9v-.1M223.1 166.9v.1M223.1 166.9v-1.9M223.1 165h.1M223.1 166.9h-.1M223.8 166.2l.5 .3M223.8 165.7v.5M223.8 165.7l.5-.3M223.8 166.2v-.5M224 165.7h.5v.5h-.5zM224.1 165.7h.4v.5h-.4zM224.1 165.8h.3v.3h-.3z"/>
<path d="M224.3 165.4l-.5 .3M224.3 166.5l.4-.3M224.3 165.4l.4 .3M224.3 166.5l-.5-.3M224.7 165.7l-.4-.3M224.7 166.2v-.5M224.7 165.7v.5M224.7 166.2l-.4 .3M224.8 166.3v-.7M224.8 165.5v.9M224.9 166.5v-.3M224.9 166.2v-.5"/>
<path d="M224.9 165.7v-.3M225 167h.3M225 165h-1.9M225 166.9v-.1M225 166.5v-1.1M225 166.9h.3M225 166.9v.1M225 166.2v.3M225 165.7v.5M225 165.4v.3M225 166.2h-.1M225 165.7h-.1"/>
<path d="M225.1 166.4v-.9M225.1 165.5v.9M225.1 166.3v-.6M225.1 165.7v.6M225.1 165.4v1.2M225.1 166.3v-.7M225.1 165.6v.7M225.1 165.6h.2M225.3 166.9v-1.9M225.3 166.9v.1M225.3 165h.1M225.3 166.9v-.1"/>
<path d="M225.3 166v-.4M225.3 165.6v.7M225.3 166.3v-.3M225.3 166.6v-1.2M225.3 165.4v1.2M225.3 166.3h-.2M225.3 166.3v-.7M225.3 167h.2M225.3 167v-.1M225.3 166.9h.1M225.3 166.9h.2M225.3 165h.2"/>
<path d="M225.3 167.1h.2M225.3 166.8h.2M225.5 167h-2.4M225.5 165h-.2M225.5 166.9h-2.4M225.5 166.9v-1.9M225.5 165h-2.4M225.5 167v-.1M225.5 165h.1M225.5 166.8v.2M225.5 167v.1M225.5 166.8h.1"/>
<path d="M225.5 167.1v-.1M225.5 167.3h2.5M225.5 169.8v-2.5M225.5 167.6v.2M225.5 167.8v2M225.5 167.6h-68M225.5 167.3v.3M225.5 167.3h-68M225.5 169.8h-68M225.5 167.1v-2.3M225.5 167.1h-.2M225.5 164.8h-.2"/>
<path d="M225.5 166v-.4M225.5 165.6v.7M225.5 166.3v-.3M225.5 166.9v.1M225.5 166.3h-.4M225.5 165.6h-.2M225.5 166.3h-.2M225.5 165.7h-.4M225.5 167.8h-68M225.5 166.9h.1M225.8 167.8v2M225.8 169.8h-.3"/>
<path d="M225.8 165.4v1.2M225.8 166.3v-.7M225.8 165.6v.7M225.8 165v-.2M225.8 165.6h.1M225.8 165.1h.4M225.8 164.8h.4M225.8 165.1v-.1M225.8 164.8h.1M225.8 165h.4M225.8 165h.1M225.9 165.4v1.2"/>
<path d="M225.9 166.3h-.1M225.9 166.3v-.7M225.9 165.6v.7M225.9 166.4v-.9M225.9 165.5v.9M225.9 166.3v-.6M225.9 165.7v.6M226 166.5v-.3M226 166.2v-.5M226 165.7v-.3M226 167.6l-.2 .2M226.2 165.1l.1-.1"/>
<path d="M226.2 165v-.2M226.2 165.1v-.1M226.2 164.8h.1M226.2 165h.1M226.3 165v-.2M226.3 164.8h-.1M226.3 166.2v.3M226.3 165.7v.5M226.3 165.4v.3M226.3 166.2h-.3M226.3 165.7h-.3M226.4 166.3h-.6"/>
<path d="M226.4 165.5v.9M226.4 166.3v-.6M226.4 165.7v.6M226.4 166.3h-.5M226.4 165.7h-.6M226.4 165.7h-.5M226.8 165.7v.6M226.9 165.7v.5M228 167.6h-2M228 167.3v.3"/>
<circle cx="71.7" cy="166" r=".6"/>
<circle cx="71.7" cy="166" r=".43"/>
<circle cx="137.2" cy="166" r=".6"/>
<circle cx="137.2" cy="166" r=".43"/>
<circle cx="156.8" cy="164.2" r=".6"/>
<circle cx="156.8" cy="164.2" r=".43"/>
<circle cx="158.8" cy="166" r=".6"/>
<circle cx="158.8" cy="166" r=".43"/>
<circle cx="224.3" cy="166" r=".6"/>
<circle cx="224.3" cy="166" r=".43"/>
<circle cx="226.3" cy="164.2" r=".6"/>
<circle cx="226.3" cy="164.2" r=".43"/>
</g>
<g fill="none" stroke="#6a7180" stroke-width=".22" stroke-dasharray="4.2 .5 0 .5">
<path d="M70.4 68.3h-.5M71.1 68.3h-.5M71.7 67.7v-.5M71.7 67v-.5M81.9 66.3h-4.8M131.9 66.3h-4.8M81.9 135.8h-4.8M131.9 135.8h-4.8M137.2 135.2v.5M137.2 134.5v.5M137.9 133.8h.5M138.6 133.8h.5"/>
<path d="M70.4 166h-.5M71 166h1.5M71.1 166h-.5M71.7 166.7v-1.5M81.9 164.2h-4.8M131.9 164.2h-4.8M136.5 166h1.5M137.2 166.7v-1.5M137.9 166h.5M138.6 166h.5M156 164.2h1.5M156.8 165v-1.4"/>
<path d="M157.4 166h-.5M158 166h1.5M158.1 166h-.5M158.8 166.7v-1.5M223.5 166h1.5M224.3 166.7v-1.5M224.9 166h.5M225.5 164.2h1.5M225.6 166h.5M226.3 165v-1.4"/>
</g>
<path d="M68 55.8v7.6M68 57.6h73M141 55.8v7.6" fill="none" stroke="#111827" stroke-width=".22"/>
<path d="M68 57.6l2.6-.5v.9zM138.4 57.1v.9l2.6-.4z" fill="#111827"/>
<path d="M59.2 64.6h7.6M61 64.6v73M59.2 137.6h7.6" fill="none" stroke="#111827" stroke-width=".22"/>
<path d="M61 64.6l-.5 2.6h.9zM60.5 135h.9l-.4 2.6z" fill="#111827"/>
<path d="M59.2 163.6h7.6M59.2 169.8h7.6M61 163.6v6.2" fill="none" stroke="#111827" stroke-width=".22"/>
<path d="M61 163.6l-.5 2.6h.9zM60.5 167.2h.9l-.4 2.6z" fill="#111827"/>
<path d="M276 112h140v31h-140z" fill="#fff" stroke="#111827" stroke-width=".35"/>
<path d="M273.8 10h148v15.6h-148z" fill="#fff" stroke="#111827" stroke-width=".5"/>
<path d="M273.8 10h148v5.2h-148z" fill="#f3f4f6" stroke="#111827" stroke-width=".5"/>
<path d="M273.8 15.2h148M273.8 20.4h148" fill="none" stroke="#9ca3af" stroke-width=".3"/>
<path d="M231.8 213.4h190v56h-190z" fill="#fff" stroke="#111827" stroke-width=".7" stroke-linecap="butt"/>
<path d="M231.8 213.4h3v56h-3z" fill="#0f766e"/>
<path d="M231.8 227.4h190M231.8 239.4h190M264.8 239.4v12M289.8 239.4v12M314.8 227.4v12M324.8 239.4v12M339.8 227.4v12M364.8 239.4v12M369.8 227.4v12M231.8 251.4h190M231.8 260.4h190" fill="none" stroke="#9ca3af" stroke-width=".3"/>
<g fill="none" stroke="#111827" stroke-width=".3">
<path d="M302.8 244.4l6-1.5v8l-6-1.5z"/>
<circle cx="314.8" cy="246.9" r="4"/>
<circle cx="314.8" cy="246.9" r="2.3"/>
</g>
<path d="M300.8 246.9h19.5" fill="none" stroke="#111827" stroke-width=".22" stroke-dasharray="3 1 .6 1" stroke-linecap="butt"/>
<text font-size="4.4" fill="#111827" x="237.8" y="224.4">Well-head frame: making sketch</text>
<g font-size="3.4" fill="#111827">
<text x="236.8" y="235.6">SKG-DWG-115</text>
<text x="316.8" y="235.6">P2</text>
<text x="341.8" y="235.6">1 of 1</text>
<text x="371.8" y="235.6">ANSI B</text>
</g>
<text font-size="3.2" fill="#b45309" x="16" y="19">BUILD PLAN SKETCH, PLAN NOT YET BUILT</text>
<text font-size="3.2" fill="#111827" x="90" y="19">SinkGrab · github.com/BoujeeEnjinia1701/sinkgrab</text>
<g font-size="3" fill="#111827">
<text x="236.8" y="247.2">1:20</text>
<text x="266.8" y="247.2">mm</text>
<text x="326.8" y="247.2">2026-10-24</text>
<text x="366.8" y="247.2">Amish Chadha</text>
</g>
<g font-size="2.8" fill="#111827">
<text x="335.3" y="106">WHERE IT GOES</text>
<text x="97.8" y="143.6">TOP VIEW</text>
<text x="95.9" y="175.8">FRONT VIEW</text>
<text x="183.1" y="175.8">RIGHT VIEW</text>
</g>
<g font-size="2.6" fill="#111827">
<text x="279" y="122">Square opening 1,360, horizontal legs on the collar, vertical legs inside</text>
<text x="279" y="126.6">Two halves joined at two corners by cleats and four M12 bolts</text>
<text x="279" y="131.2">Four datum brackets 6 mm with 10 mm holes at 537 radius</text>
<text x="279" y="135.8">Four hinge knuckles on the +Y and -Y sides, 1,000 apart</text>
<text x="279" y="140.4">Check: sits on the collar without rocking; datum holes square within 3 mm</text>
<text x="236.8" y="258.8">50 x 50 x 5 angle; 6 mm plate; 24 mm tube knuckles</text>
</g>
<g font-size="2.5" fill="#111827">
<text x="101.5" y="56.6">1460</text>
<text x="60" y="104.1" transform="rotate(-90 60 104.1)">1460</text>
<text x="60" y="169" transform="rotate(-90 60 169)">124</text>
</g>
<g font-size="2.3" fill="#111827">
<text x="275.6" y="18.8">P1</text>
<text x="275.6" y="24">P2</text>
<text x="289.6" y="18.8">Making sketch for the prototype build plan</text>
<text x="289.6" y="24">Kit 1.9.1: redrawn from the detailed model (SKG-DEC-001 K1 to K21)</text>
<text x="381.6" y="18.8">2026-10-03</text>
<text x="381.6" y="24">2026-10-24</text>
<text x="407.6" y="18.8">AC</text>
<text x="407.6" y="24">AC</text>
</g>
<text font-size="2.3" fill="#0f766e" x="279" y="117">HOW TO MAKE IT AND HOW IT FITS</text>
<g font-size="2.2" fill="#4b5563">
<text x="325.6" y="110">This part in colour, its neighbours in grey</text>
<text x="86.7" y="147.6">Scale 1:20; looking down (along -Z)</text>
<text x="83.7" y="179.8">Scale 1:20; looking at the front (along +Y)</text>
<text x="168.6" y="179.8">Scale 1:20; looking at the right side (along -X)</text>
</g>
<g font-size="2.2" fill="#0f766e">
<text x="237.8" y="218.4">SINKGRAB</text>
<text x="370.1" y="218.4">github.com/BoujeeEnjinia1701/sinkgrab</text>
</g>
<text font-size="2.1" fill="#4b5563" x="236.8" y="266.2">Licensed CERN-OHL-S-2.0 · Design Molecule Lab · designmolecule.com</text>
<g font-size="2" fill="#111827">
<text x="275.6" y="13.6">REV</text>
<text x="289.6" y="13.6">DESCRIPTION</text>
<text x="381.6" y="13.6">DATE</text>
<text x="407.6" y="13.6">BY</text>
</g>
<text font-size="1.9" fill="#4b5563" x="380.4" y="266.2">Generated from cad/src; do not edit by hand</text>
<g font-size="1.8" fill="#4b5563">
<text x="236.8" y="230.8">DRAWING NO.</text>
<text x="316.8" y="230.8">REV</text>
<text x="341.8" y="230.8">SHEET</text>
<text x="371.8" y="230.8">SIZE</text>
<text x="236.8" y="242.8">SCALE</text>
<text x="266.8" y="242.8">UNITS</text>
<text x="291.8" y="242.8">PROJECTION</text>
<text x="326.8" y="242.8">DATE</text>
<text x="366.8" y="242.8">DRAWN</text>
<text x="236.8" y="254.8">MATERIAL / NOTES</text>
</g>
</svg>
